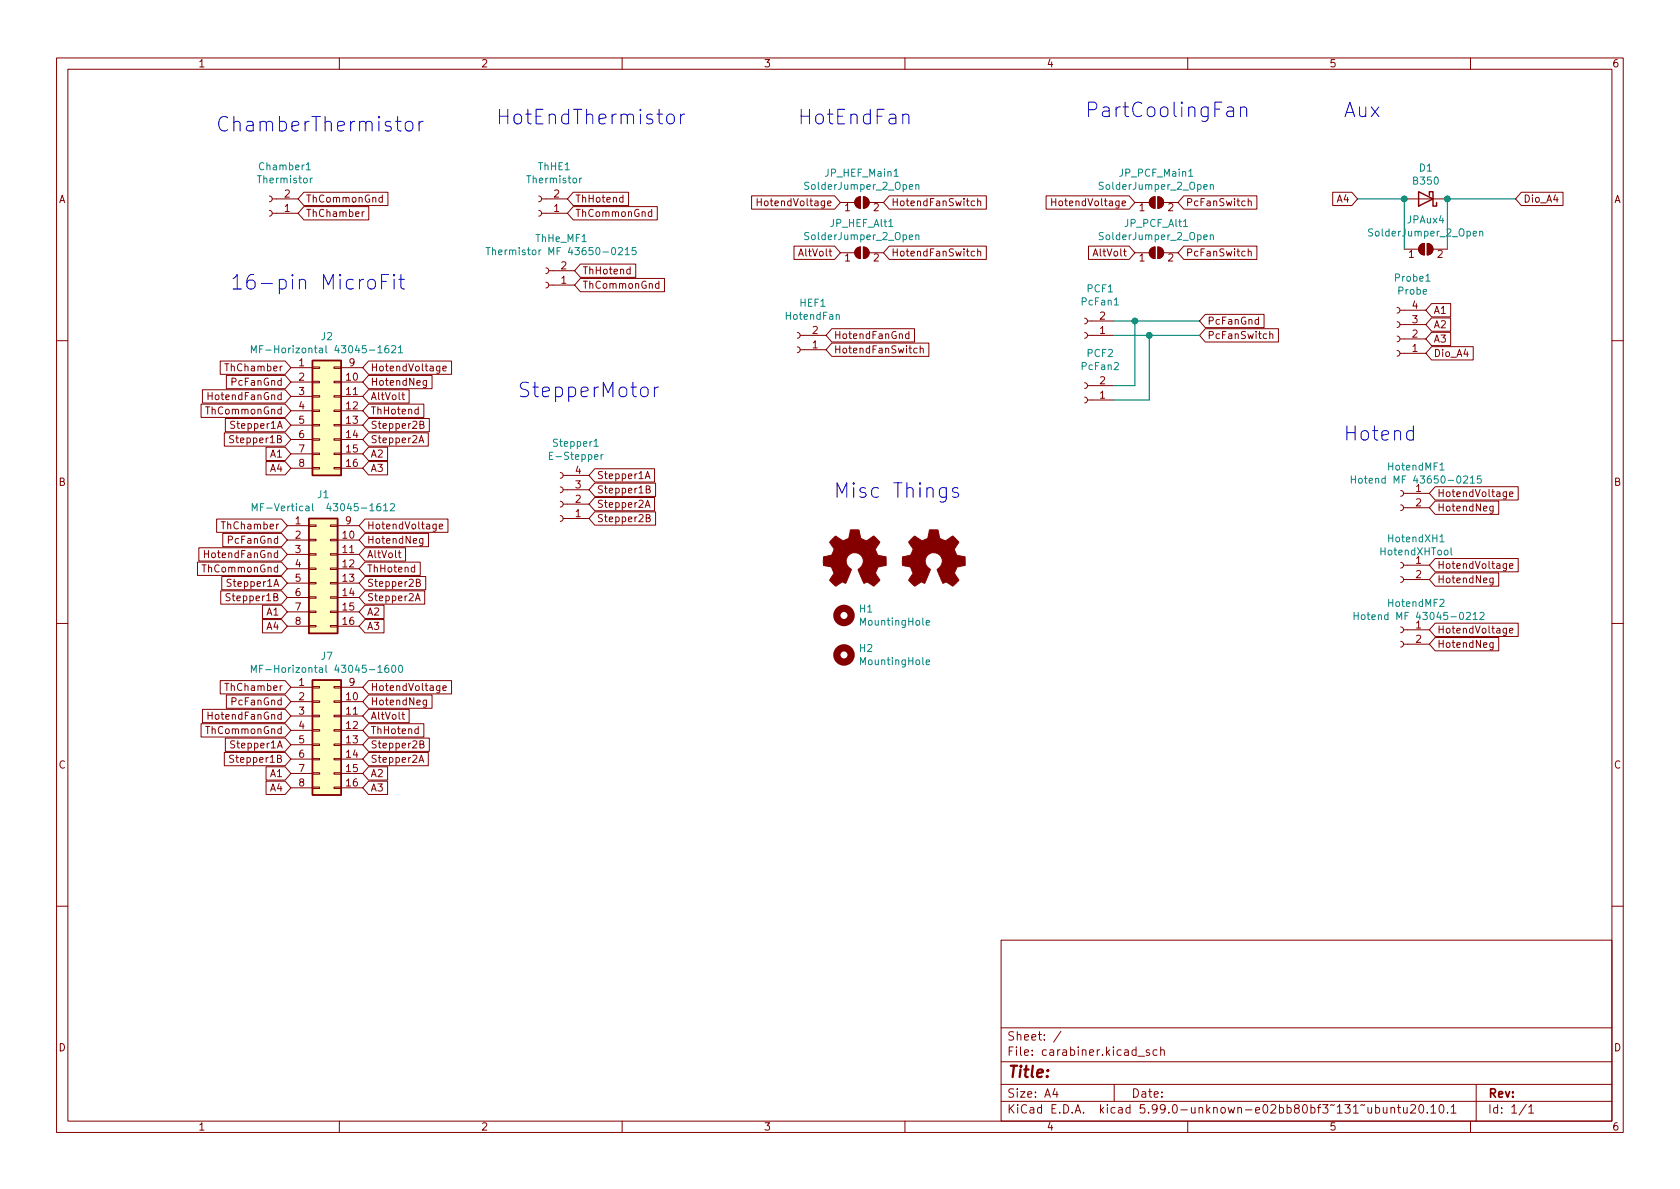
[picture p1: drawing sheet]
<svg xmlns="http://www.w3.org/2000/svg" width="297mm" height="210mm" viewBox="0 0 297 210" stroke-linecap="round" stroke-linejoin="round" font-family="sans-serif">
<g fill="none" stroke="#840000" stroke-width=".18">
<path d="M10 10.2h277v190.1h-277zM12 12.2h273v186.1h-273zM60 10.2v2M110 10.2v2M160 10.2v2M210 10.2v2M260 10.2v2M47.6 34.7l.4 .1 .1 .4-.1 .3-.4 .2M47.6 37.2l.4 .2 .1 .3-.1 .4-.4 .1M48.1 35.2h4.6M48.1 37.7h4.6M53.7 36.5h11.5v2.4h-11.5l-1-1.2z"/>
<path d="M53.7 34h14.9v2.3h-14.9l-1-1.1zM64 37.4v.9M64.4 37.4l-.4 .3M67.6 35l-.4-.1-.2 .2 .1 .6h.5M67.6 34.5v1.2M95.3 34.7l.3 .1 .2 .4-.2 .3-.3 .2M95.3 37.2l.3 .2 .2 .3-.2 .4-.3 .1M95.8 35.2h4.5M95.8 37.7h4.5M101.3 34h9.8v2.3h-9.8l-1-1.1zM101.3 36.5h14.9v2.4h-14.9l-1-1.2zM110.1 35l-.3-.1-.3 .2 .2 .6h.4"/>
<path d="M110.1 34.5v1.2M115.2 37.5l-.3-.1-.3 .3 .1 .5h.5M115.2 37v1.3M132.9 34.6h14.7l1 1.2-1 1.2h-14.7zM133.9 35.1v1.3M133.9 35.7h.7M148.6 35.8h2.5M151.4 35.1l.7-.3v2a1.02 1.02 0 0 1-.9-.6 1.02 1.02 0 0 1 .2-1.1zM152.7 34.8a1.02 1.02 0 0 1 1 1 1.02 1.02 0 0 1-1 1zM153.7 35.8h2.5M157.2 34.6h17.2v2.4h-17.2l-1-1.2zM172.3 35.6l-.3-.1-.3 .3 .1 .5h.5"/>
<path d="M172.9 35.7l.1-.2 .3 .1 .1 .8M172.9 35.1v1.3M185 34.6h14.6l1.1 1.2-1.1 1.2h-14.6zM185.9 35.7h.8M185.9 35.1v1.3M200.7 35.8h2.5M203.5 35.1l.7-.3v2a1.02 1.02 0 0 1-.9-.6 1.02 1.02 0 0 1 .2-1.1zM204.7 34.8a1.02 1.02 0 0 1 1 1 1.02 1.02 0 0 1-1 1zM205.7 35.8h2.6M209.3 34.6h12.9v2.4h-12.9l-1-1.2zM220.7 35.7l.2-.2 .3 .1v.8M220.7 35.1v1.3"/>
<path d="M235.6 34h3.4l1 1.2-1 1.1h-3.4zM248.3 35.2h7.6M269 34h7.4v2.3h-7.4l-1-1.1zM96.5 47.4l.4 .1 .1 .4-.1 .3-.4 .2M96.5 49.9l.4 .2 .1 .3-.1 .4-.4 .1M97 47.9h4.6M97 50.4h4.6M102.6 49.2h14.9v2.4h-14.9l-1-1.2zM102.6 46.7h9.8v2.3h-9.8l-1-1.1zM111.4 47.7l-.3-.1-.3 .2 .1 .6h.5M111.4 47.2v1.2M116.5 50.2l-.4-.1-.2 .3 .1 .5h.5"/>
<path d="M116.5 49.7v1.3M140.4 43.5h7.2l1 1.2-1 1.2h-7.2zM141 58.8l.3 .1 .2 .4-.2 .4-.3 .1M141.5 59.3h4.5M147.1 58.1h14.6v2.4h-14.6l-1.1-1.2zM148.6 44.7h2.5M151.4 44l.7-.3v2a1.02 1.02 0 0 1-.9-.6 1.02 1.02 0 0 1 .2-1.1zM152.7 43.7a1.02 1.02 0 0 1 1 1 1.02 1.02 0 0 1-1 1zM153.7 44.7h2.5M157.2 43.5h17.2v2.4h-17.2l-1-1.2zM160.7 59.1l-.4-.1-.2 .3 .1 .5h.5M160.7 58.6v1.3"/>
<path d="M172.3 44.5l-.3-.1-.3 .3 .1 .5h.5M172.9 44.5l.1-.1 .3 .1 .1 .8M172.9 44v1.3M191.8 56.3l.3 .1 .2 .4-.2 .3-.3 .2M191.8 58.8l.3 .1 .2 .4-.2 .4-.3 .1M192.3 59.3h4.5M192.3 56.8h4.5M192.5 43.5h7.1l1.1 1.2-1.1 1.2h-7.1zM200.7 44.7h2.5M203.5 44l.7-.3v2a1.02 1.02 0 0 1-.9-.6 1.02 1.02 0 0 1 .2-1.1zM204.7 43.7a1.02 1.02 0 0 1 1 1 1.02 1.02 0 0 1-1 1zM205.7 44.7h2.6"/>
<path d="M209.3 43.5h12.9v2.4h-12.9l-1-1.2zM213.1 58.1h12.9v2.4h-12.9l-1-1.2zM213.1 55.6h10.4v2.3h-10.4l-1-1.1zM220.7 44.5l.2-.1 .3 .1v.8M220.7 44v1.3M222.5 56.6l-.4-.1-.2 .2 .1 .6h.5M222.5 56.1v1.2M224.5 59.2l.2-.2 .3 .1 .1 .8M224.5 58.6v1.3M247 54.4l.4 .1 .1 .4-.1 .3-.4 .2M247 56.9l.4 .1 .1 .4-.1 .4-.4 .1M247 59.4l.4 .2 .1 .3-.1 .4-.4 .1"/>
<path d="M247.5 54.9h4.6M247.5 57.4h4.6M247.5 59.9h4.6M248.3 44.1h2.5M251.1 43.3l.7-.3v2.1a1.02 1.02 0 0 1-.9-.6 1.02 1.02 0 0 1 .2-1.2zM252.4 43a1.02 1.02 0 0 1 1 1.1 1.02 1.02 0 0 1-1 1zM253.1 58.8h3.4v2.3h-3.4l-1-1.2zM253.1 56.2h3.4v2.4h-3.4l-1-1.2zM253.1 53.7h3.4v2.3h-3.4l-1-1.1zM253.4 44.1h2.5M10 60.2h2M35.6 71.5h14.8l1 1.1-1 1.2h-14.8z"/>
<path d="M35.8 68.9h14.6l1 1.2-1 1.2h-14.6zM36.8 69.4v1.3M36.8 70h.7M38.9 63.8h11.5l1 1.2-1 1.2h-11.5zM39.7 76.5h10.7l1 1.2-1 1.2h-10.7zM39.8 74h10.6l1 1.2-1 1.2h-10.6zM40 66.4h10.4l1 1.2-1 1.1h-10.4zM41.3 77.1l-.5-.1-.1 .1v.4l.5 .2 .1 .4-.2 .2-.5-.1M47 79.1h3.4l1 1.2-1 1.1h-3.4zM51.4 65h3.8M51.4 67.6h3.8M51.4 70.1h3.8"/>
<path d="M51.4 72.6h3.8M51.4 75.2h3.8M51.4 77.7h3.8M55.2 77.6h1.3v.2h-1.3zM55.2 75.1h1.3v.2h-1.3zM55.2 72.5h1.3v.3h-1.3zM55.2 70h1.3v.2h-1.3zM55.2 67.4h1.3v.3h-1.3zM55.2 64.9h1.3v.2h-1.3zM59.1 77.6h1.2v.2h-1.2zM59.1 75.1h1.2v.2h-1.2zM59.1 72.5h1.2v.3h-1.2z"/>
<path d="M59.1 70h1.2v.2h-1.2zM59.1 67.4h1.2v.3h-1.2zM59.1 64.9h1.2v.2h-1.2zM60.3 65h3.8M60.3 67.6h3.8M60.3 70.1h3.8M60.3 72.6h3.8M60.3 75.2h3.8M60.3 77.7h3.8M65.2 68.9h7.1v2.4h-7.1l-1.1-1.2zM65.2 66.4h11.2v2.3h-11.2l-1.1-1.1zM65.2 63.8h14.6v2.4h-14.6l-1.1-1.2z"/>
<path d="M65.2 79.1h3.3v2.3h-3.3l-1.1-1.1zM65.2 76.5h10.5v2.4h-10.5l-1.1-1.2zM65.2 74h10.7v2.4h-10.7l-1.1-1.2zM65.2 71.5h9.7v2.3h-9.7l-1.1-1.2zM71 69.8h.5M71.2 69.4v1.1l.3 .2M74 72.4h-.4l-.3 .2 .2 .6h.5M74 71.9v1.3M74.1 78.3l.4-1.3 .4 1.3M74.2 77.9h.6M74.3 75.1l.5-.1 .1-.2v-.2l-.6-.1v1.3h.4l.2-.2 .1-.3-.3-.2M75.4 67.3v1l-.2 .3-.3-.1"/>
<path d="M75.4 67.3h-.4l-.2 .2 .1 .6h.5M77.8 64.7v1.1l-.3 .2h-.3M77.8 64.8l-.4-.1-.2 .3 .1 .5h.5M78.3 65.2l.6-.2-.1-.2-.3-.1-.2 .2 .1 .6h.4M141 61.3l.3 .2 .2 .3-.2 .4-.3 .2M141.5 61.8h4.5M147.1 60.7h17.1v2.3h-17.1l-1.1-1.2zM162.2 61.6h-.4l-.2 .2 .1 .6h.5M162.7 61.7l.2-.1h.3v.8M162.7 61.1v1.3M191.8 67.7l.3 .1 .2 .4-.2 .4-.3 .1M191.8 70.2l.3 .2 .2 .3-.2 .4-.3 .1"/>
<path d="M192.3 68.2h4.5M192.3 70.7h4.5M247 62l.4 .1 .1 .4-.1 .3-.4 .2M247.5 62.5h4.6M253.1 61.3h7.4v2.4h-7.4l-1-1.2zM285 60.2h2M34.9 99.4h14.9l1 1.2-1 1.2h-14.9zM35.2 96.9h14.6l1 1.1-1 1.2h-14.6zM36.1 97.3v1.3M36.1 97.9h.8M38.3 91.8h11.5l1 1.2-1 1.1h-11.5zM39.4 94.3h10.4l1 1.2-1 1.2h-10.4z"/>
<path d="M47 81.6h3.4l1 1.2-1 1.2h-3.4zM50.8 93h3.8M50.8 95.5h3.8M50.8 98h3.8M51.4 80.3h3.8M51.4 82.8h3.8M54.6 97.9h1.3v.3h-1.3zM54.6 95.4h1.3v.2h-1.3zM54.6 92.8h1.3v.3h-1.3zM55.2 82.7h1.3v.2h-1.3zM55.2 80.1h1.3v.3h-1.3zM58.4 97.9h1.3v.3h-1.3z"/>
<path d="M58.4 95.4h1.3v.2h-1.3zM58.4 92.8h1.3v.3h-1.3zM59.1 82.7h1.2v.2h-1.2zM59.1 80.1h1.2v.3h-1.2zM59.7 93h3.8M59.7 95.5h3.8M59.7 98h3.8M60.3 80.3h3.8M60.3 82.8h3.8M64.5 99.4h9.8v2.4h-9.8l-1-1.2zM64.5 91.8h14.7v2.3h-14.7l-1-1.1zM64.5 96.9h7.2v2.3h-7.2l-1-1.2z"/>
<path d="M64.5 94.3h11.3v2.4h-11.3l-1-1.2zM65.2 81.6h3.3v2.4h-3.3l-1.1-1.2zM70.4 97.8h.5M70.6 97.3v1.1l.3 .2M73.3 99.9v1.3M74.8 95.2v1.1l-.3 .2-.3-.1M74.8 95.3l-.4-.1-.2 .3 .1 .5h.5M77.1 92.7v1l-.2 .3-.3-.1M77.1 92.7h-.3l-.3 .2 .1 .6h.5M77.7 93.1l.6-.1-.1-.3h-.3l-.2 .2v.6h.5M99.1 83.6l.3 .1 .2 .4-.2 .3-.3 .2M99.1 86.1l.3 .1 .2 .4-.2 .4-.3 .1"/>
<path d="M99.1 88.6l.3 .2 .2 .3-.2 .4-.3 .2M99.1 91.2l.3 .1 .2 .4-.2 .3-.3 .2M99.6 84.1h4.5M99.6 86.6h4.5M99.6 89.1h4.5M99.6 91.7h4.5M105.2 90.5h10.7v2.4h-10.7l-1.1-1.2zM105.2 88h10.5v2.3h-10.5l-1.1-1.2zM105.2 85.4h10.7v2.4h-10.7l-1.1-1.2zM105.2 82.9h10.5v2.3h-10.5l-1.1-1.1zM114.1 89.7l.4-1.2 .4 1.2M114.1 84.6l.4-1.2 .4 1.2"/>
<path d="M114.2 89.4h.6M114.2 84.3h.6M114.3 91.6l.5-.1 .1-.1v-.3l-.6-.1v1.3h.4l.2-.2 .1-.3-.3-.2M114.3 86.5h.5l.1-.2v-.3l-.6-.1v1.3h.4l.2-.1 .1-.3-.3-.3M247.7 89.3l.3 .1 .2 .4-.2 .3-.3 .2M247.7 86.7l.3 .2 .2 .3-.2 .4-.3 .2M247.7 99.4l.3 .2 .2 .3-.2 .4-.3 .2M248.2 89.8h4.5M248.2 87.2h4.5M248.2 99.9h4.5M253.7 86.1h14.7v2.3h-14.7l-1-1.2zM253.7 98.8h14.7v2.3h-14.7l-1-1.2z"/>
<path d="M253.7 88.6h11.3v2.4h-11.3l-1-1.2zM264 89.5v1l-.2 .3-.3-.1M264 89.6l-.4-.1-.2 .3 .1 .5h.5M266.4 87v1l-.3 .2h-.3M266.4 87h-.4l-.2 .2 .1 .6h.5M266.4 99.7v1l-.3 .2h-.3M266.4 99.7h-.4l-.2 .2 .1 .6h.5M266.9 87.4l.6-.1-.1-.3h-.3l-.2 .2 .1 .6h.4M10 110.2h2M39 104.5h10.8l1 1.2-1 1.1h-10.8zM39.2 101.9h10.6l1 1.2-1 1.2h-10.6zM40.7 105h-.5l-.2 .1v.3l.6 .3 .1 .3-.3 .2h-.4"/>
<path d="M46.4 109.6h3.4l1 1.1-1 1.2h-3.4zM46.4 107h3.4l1 1.2-1 1.2h-3.4zM50.8 100.6h3.8M50.8 103.1h3.8M50.8 105.7h3.8M50.8 108.2h3.8M50.8 110.7h3.8M54.6 110.6h1.3v.3h-1.3zM54.6 108.1h1.3v.2h-1.3zM54.6 105.5h1.3v.3h-1.3zM54.6 103h1.3v.2h-1.3zM54.6 100.5h1.3v.2h-1.3z"/>
<path d="M58.4 110.6h1.3v.3h-1.3zM58.4 108.1h1.3v.2h-1.3zM58.4 105.5h1.3v.3h-1.3zM58.4 103h1.3v.2h-1.3zM58.4 100.5h1.3v.2h-1.3zM59.7 100.6h3.8M59.7 103.1h3.8M59.7 105.7h3.8M59.7 108.2h3.8M59.7 110.7h3.8M64.5 109.6h3.4v2.3h-3.4l-1-1.2zM64.5 107h3.4v2.4h-3.4l-1-1.2z"/>
<path d="M64.5 104.5h10.6v2.3h-10.6l-1-1.1zM64.5 101.9h10.8v2.4h-10.8l-1-1.2zM73.3 100.4l-.3-.1-.3 .2 .1 .6h.5M73.4 106.2l.5-1.2 .4 1.2M73.6 105.9h.6M73.6 103h.6l.1-.2-.1-.3-.6-.1v1.3h.5l.2-.1v-.3l-.3-.3M247.7 102l.3 .1 .2 .4-.2 .3-.3 .2M247.7 113.4l.3 .2 .2 .3-.2 .4-.3 .1M247.7 110.9l.3 .1 .2 .4-.2 .3-.3 .2M248.2 102.5h4.5M248.2 113.9h4.5M248.2 111.4h4.5"/>
<path d="M253.7 101.3h11.3v2.4h-11.3l-1-1.2zM253.7 110.2h14.7v2.3h-14.7l-1-1.1zM253.7 112.7h11.3v2.4h-11.3l-1-1.2zM264 102.2v1l-.2 .3-.3-.1M264 102.3l-.4-.1-.2 .3 .1 .5h.5M264 113.6v1.1l-.2 .2h-.3M264 113.7l-.4-.1-.2 .3 .1 .5h.5M266.4 111.1v1l-.3 .3-.3-.1M266.4 111.2l-.4-.1-.2 .2 .1 .6h.5M266.9 100.1l.6-.1-.1-.3h-.3l-.2 .2 .1 .6h.4M266.9 111.5l.6-.1-.1-.2-.3-.1-.2 .2 .1 .6h.4M285 110.2h2"/>
<path d="M35.6 128h14.8l1 1.2-1 1.1h-14.8zM35.8 125.4h14.6l1 1.2-1 1.2h-14.6zM36.8 125.9v1.3M36.8 126.5h.7M38.9 120.4h11.5l1 1.1-1 1.2h-11.5zM39.7 133.1h10.7l1 1.1-1 1.2h-10.7zM39.8 130.5h10.6l1 1.2-1 1.2h-10.6zM40 122.9h10.4l1 1.2-1 1.1h-10.4zM41.3 133.6l-.5-.1-.1 .2v.3l.5 .3 .1 .3-.2 .2-.5-.1M47 138.1h3.4l1 1.2-1 1.2h-3.4zM47 135.6h3.4l1 1.2-1 1.1h-3.4zM51.4 121.5h3.8"/>
<path d="M51.4 124.1h3.8M51.4 126.6h3.8M51.4 129.2h3.8M51.4 131.7h3.8M51.4 134.2h3.8M51.4 136.8h3.8M51.4 139.3h3.8M55.2 139.2h1.3v.2h-1.3zM55.2 136.6h1.3v.3h-1.3zM55.2 134.1h1.3v.3h-1.3zM55.2 131.6h1.3v.2h-1.3zM55.2 129h1.3v.3h-1.3z"/>
<path d="M55.2 126.5h1.3v.2h-1.3zM55.2 123.9h1.3v.3h-1.3zM55.2 121.4h1.3v.3h-1.3zM59.1 139.2h1.2v.2h-1.2zM59.1 136.6h1.2v.3h-1.2zM59.1 134.1h1.2v.3h-1.2zM59.1 131.6h1.2v.2h-1.2zM59.1 129h1.2v.3h-1.2zM59.1 126.5h1.2v.2h-1.2zM59.1 123.9h1.2v.3h-1.2zM59.1 121.4h1.2v.3h-1.2zM60.3 121.5h3.8"/>
<path d="M60.3 124.1h3.8M60.3 126.6h3.8M60.3 129.2h3.8M60.3 131.7h3.8M60.3 134.2h3.8M60.3 136.8h3.8M60.3 139.3h3.8M65.2 120.4h14.6v2.3h-14.6l-1.1-1.2zM65.2 122.9h11.2v2.3h-11.2l-1.1-1.1zM65.2 138.1h3.3v2.4h-3.3l-1.1-1.2zM65.2 135.6h3.3v2.3h-3.3l-1.1-1.1zM65.2 133.1h10.5v2.3h-10.5l-1.1-1.2z"/>
<path d="M65.2 130.5h10.7v2.4h-10.7l-1.1-1.2zM65.2 128h9.7v2.3h-9.7l-1.1-1.1zM65.2 125.4h7.1v2.4h-7.1l-1.1-1.2zM71 126.3h.5M71.2 125.9v1.1l.3 .2M74 128.9h-.4l-.3 .2 .2 .6h.5M74 128.5v1.2M74.1 134.8l.4-1.3 .4 1.3M74.2 134.4h.6M74.3 131.6l.5-.1 .1-.1v-.3l-.6-.1v1.3h.4l.2-.2 .1-.3-.3-.2M75.4 123.8v1l-.2 .3-.3-.1M75.4 123.9l-.4-.1-.2 .2 .1 .6h.5"/>
<path d="M77.8 121.3v1l-.3 .2h-.3M77.8 121.3h-.4l-.2 .2 .1 .5h.5M78.3 121.7l.6-.1-.1-.3h-.3l-.2 .1 .1 .6h.4M10 160.2h2M177 166.3h108v32h-108zM285 160.2h2M60 198.3v2M110 198.3v2M160 198.3v2M177 194.8h108M177 191.8h108M177 187.8h108"/>
<path d="M177 181.8h108M186.5 192.5l-.4 1h1M186.9 193v1M187.6 182.4l-1.3 1.9M197 191.8v3M201.2 186.8h1.2M203.2 185.7l-.3-.1-.3 .2 .1 .3 .5 .1v.4h-.6M204.6 185.7l-.5-.1-.2 .3v.4l.1 .3h.6M205.2 185.8l.2-.2 .4 .1 .1 .9M205.2 185.1v1.5M210 198.3v2M243.2 195.9l.4-.1 .3 .3v.4l-.1 .3h-.6"/>
<path d="M243.2 195.3v1.5M244.6 195.8v1h.4l.2-.1M245.2 195.8v1M245.9 196l.2-.2 .4 .1 .1 .9M245.9 195.8v1M247.1 195.8h.5M247.3 195.3v1.3l.3 .2M248.1 195.8l.1 1h.4l.2-.1M248.8 195.8v1M249.4 195.5l.6-.2 .2 .2 .1 .3-.9 1h.9M251.1 195.4l.1-.1a.81 .81 0 0 1 .6 .7 .81 .81 0 0 1-.3 .8h-.1a.81 .81 0 0 1-.6-.6 .81 .81 0 0 1 .3-.8zM252.4 196.7v.1"/>
<path d="M253 195.8l.4-.5v1.5M253 196.8h.9M254.7 195.4l.1-.1a.81 .81 0 0 1 .6 .7 .81 .81 0 0 1-.3 .8h-.2a.82 .82 0 0 1-.5-.6 .82 .82 0 0 1 .3-.8zM255.9 196.7v.1M256.6 195.8l.4-.5v1.5M256.6 196.8h.8M260 198.3v2M261 191.8v6.5M269.9 195.3l-1.3 1.9M270.3 195.8l.4-.5v1.5M270.3 196.8h.9"/>
</g>
<g fill="none" stroke="#840000" stroke-width="1.3">
<circle cx="149.2" cy="115.8" r="1.27"/>
<circle cx="149.2" cy="108.8" r="1.27"/>
</g>
<g fill="none" stroke="#008484" stroke-width=".18">
<path d="M54.1 30h.8M54.9 31.5v.8M55.2 31.5l-.3 .2M102.5 31.5v.8M102.9 31.5l-.4 .2M158.1 31.2h.7M161.9 32.8l.2-.2 .3 .1 .1 .8M161.9 32.6v.9M210.2 31.2h.7M214 32.8l.2-.2 .3 .1v.8M214 32.6v.9M85.9 43.8h.8"/>
<path d="M86.3 43.8v1.2M87.1 44.3l.2-.1 .3 .1v.7M87.1 43.8v1.2M110.5 44.1l.4-.3v1.2M110.5 45h.8M112.4 43.8h-.6v.6l.1-.1h.5l.1 .2-.1 .4-.2 .1-.4-.1M147.9 55.7l.1-.1 .3 .1 .1 .8M157.1 40.1h.8M161.9 41.7l.2-.2 .3 .1 .1 .8M161.9 41.5v.9M197 53.9h.7M209.2 40.1h.8"/>
<path d="M214 41.7l.2-.2 .3 .1v.8M214 41.5v.9M252.1 49.7h.7M261.6 41l.2-.1 .3 .1 .1 .7M261.6 40.9v.8M44.4 62.4v-1.3l.5 .9 .4-.9v1.3M45.9 61.7h.4M46.5 61.1h-.6v1.3M68.6 61.1l-.3 .1a.86 .86 0 0 0 0 1.2l.4-.1 .1-.5-.3-.2h-.2l-.3 .2M69.2 61.2l.5-.1 .3 .4-.8 .9h.8M70.5 61.5l.3-.4v1.3M70.5 62.4h.7"/>
<path d="M97.8 80h-.7v1.2h.7M105 78.9h.8M44.6 90.3v-1.2l.4 .9 .4-.9v1.2M46.1 89.7h.4M46.7 89.1h-.6v1.2M67.2 89.1h-.3a.86 .86 0 0 0 0 1.2l.4-.1v-.4l-.2-.3h-.2l-.3 .3M67.8 89.4l.4-.3v1.2M67.8 90.3h.7M69 89.2l.5-.1 .3 .3-.8 .9h.8M97.1 80.6h.5M106.3 80.4v.8M106.6 80.4l-.3 .2"/>
<path d="M238.9 84.2v1.2M238.9 84.8h.8M239.7 84.2v1.2M240.3 84.7l.1-.1 .4 .1 .1 .5-.2 .2h-.3l-.1-.1zM254.6 83.1h.7M254.6 95.8h.7M256.6 96.9v1l.1 .2M260 84.5l.3-.3v1.2M260 85.4h.7M261.9 84.2h-.7v.6l.2-.2 .4 .1 .1 .2v.4l-.2 .1-.5-.1M44.4 118.9v-1.3l.5 .9 .4-.9v1.3M45.9 118.2h.4"/>
<path d="M46.5 117.6h-.6v1.3M68.6 117.6l-.3 .1a.86 .86 0 0 0 0 1.2l.4-.1 .1-.4-.3-.3h-.2l-.3 .3M69.4 117.8l.1-.2a.68 .68 0 0 1 .5 .7 .68 .68 0 0 1-.5 .6l-.1-.1-.2-.4zM70.6 117.8l.2-.2a.68 .68 0 0 1 .4 .7 .68 .68 0 0 1-.4 .6l-.2-.1-.1-.4zM163.8 110.1l.6-.1-.1-.2-.4-.1-.1 .2v.6h.5M163.8 117.1l.6-.1-.1-.3h-.4l-.1 .2v.6h.5M239.4 108.3v1.3M239.4 108.9h.7M240.1 108.3v1.3M260.5 108.7l.3-.4v1.3M260.5 109.6h.7M261.7 108.4l.5-.1 .2 .4-.8 .9h.8"/>
</g>
<g fill="#840000" stroke="#840000" stroke-width=".18">
<path d="M161.2 95.3l.5-.5 .9 .6a.62 .62 0 0 0 1 0l.2-.1a1.62 1.62 0 0 0 .5-1.4l.1-.2h1.4l.2 .8a.74 .74 0 0 0 .7 .9l.5 .3 1.3-.9 1 1-.4 .7a.75 .75 0 0 0-.1 1.2l.2 .5 1.4 .3 .1 1.5-1.5 .2v.2a1.23 1.23 0 0 0-.3 1.2l.6 1-.1 .1-.9 1-.9-.6a.54 .54 0 0 0-.8 0l-1.1-2.3a2.33 2.33 0 0 0 .9-1.9 1.54 1.54 0 0 0-2.5-.8 1.54 1.54 0 0 0 .4 2.6l-1.1 2.4a.69 .69 0 0 0-1.1 .2l-.6 .4-1-1.1 .7-1.2-.2-.5a.71 .71 0 0 0-.9-.8l-.7-.2v-1.4l.4-.1a1.11 1.11 0 0 0 1.2-.7 .72 .72 0 0 0-.2-1.2l-.3-.6z"/>
<path d="M203.5 44l.7-.3v2a1.02 1.02 0 0 1-.9-.6 1.02 1.02 0 0 1 .2-1.1z"/>
<path d="M204.7 43.7a1.02 1.02 0 0 1 1 1 1.02 1.02 0 0 1-1 1z"/>
<path d="M151.4 35.1l.7-.3v2a1.02 1.02 0 0 1-.9-.6 1.02 1.02 0 0 1 .2-1.1z"/>
<path d="M152.7 34.8a1.02 1.02 0 0 1 1 1 1.02 1.02 0 0 1-1 1z"/>
<path d="M151.4 44l.7-.3v2a1.02 1.02 0 0 1-.9-.6 1.02 1.02 0 0 1 .2-1.1z"/>
<path d="M152.7 43.7a1.02 1.02 0 0 1 1 1 1.02 1.02 0 0 1-1 1z"/>
<path d="M203.5 35.1l.7-.3v2a1.02 1.02 0 0 1-.9-.6 1.02 1.02 0 0 1 .2-1.1z"/>
<path d="M204.7 34.8a1.02 1.02 0 0 1 1 1 1.02 1.02 0 0 1-1 1z"/>
<path d="M251.1 43.3l.7-.3v2.1a1.02 1.02 0 0 1-.9-.6 1.02 1.02 0 0 1 .2-1.2z"/>
<path d="M252.4 43a1.02 1.02 0 0 1 1 1.1 1.02 1.02 0 0 1-1 1z"/>
<path d="M147.2 95.3l.6-.5 .8 .6a.62 .62 0 0 0 1.1 0l.2-.1a1.62 1.62 0 0 0 .4-1.4l.1-.2h1.5l.1 .8a.74 .74 0 0 0 .7 .9l.5 .3 1.3-.9 1 1-.4 .7a.75 .75 0 0 0-.1 1.2l.2 .5 1.5 .3v1.5l-1.4 .2-.1 .2a1.23 1.23 0 0 0-.3 1.2l.7 1-.1 .1-1 1-.8-.6a.54 .54 0 0 0-.9 0l-1.1-2.3a2.33 2.33 0 0 0 .9-1.9 1.54 1.54 0 0 0-2.5-.8 1.54 1.54 0 0 0 .4 2.6l-1 2.4a.69 .69 0 0 0-1.1 .2l-.6 .4-1.1-1.1 .8-1.2-.3-.5a.71 .71 0 0 0-.9-.8l-.7-.2v-1.4l.4-.1a1.11 1.11 0 0 0 1.3-.7 .72 .72 0 0 0-.2-1.2l-.4-.6z"/>
</g>
<g fill="#ffffc2" stroke="#ffffc2" stroke-width=".18">
<path d="M55.2 63.7h5.1v20.4h-5.1z"/>
<path d="M55.2 120.3h5.1v20.3h-5.1z"/>
<path d="M54.6 91.7h5.1v20.3h-5.1z"/>
</g>
<path d="M250.8 33.9l2.6 1.3-2.6 1.2zM252.7 34.5v-.6h.7v2.5h.6v-.6M55.2 63.7h5.1v20.4h-5.1zM54.6 91.7h5.1v20.3h-5.1zM55.2 120.3h5.1v20.3h-5.1z" fill="none" stroke="#840000" stroke-width=".25"/>
<g fill="none" stroke="#0000c2" stroke-width=".18">
<path d="M217 19l.3-.1 .7 .1 .1 .3v1.3M218.1 19.5l-.8 .1a.5 .5 0 0 0-.4 .5 .5 .5 0 0 0 .4 .5l.8-.1M219.3 19.2a.64 .64 0 0 1 1.1 .1v1.3M219.3 18.9v1.7M71.8 21.7a.7 .7 0 0 1 .7-.3 .7 .7 0 0 1 .5 .5v.8a.7 .7 0 0 1-.7 .5 .7 .7 0 0 1-.7-.5v-.8zM74.1 21.5v1.7M74.8 21.5a.65 .65 0 0 0-.7 .4M118.1 20.3a.7 .7 0 0 1 1.1 .4v.7a.7 .7 0 0 1-.6 .5 .7 .7 0 0 1-.7-.5v-.7zM120.3 20.2v1.7M121.1 20.2a.65 .65 0 0 0-.8 .5M159.6 20.4a.64 .64 0 0 1 1.1 .2v1.3M65.3 49.5a.7 .7 0 0 1 1.1 .4v.7a.7 .7 0 0 1-.7 .5 .7 .7 0 0 1-.7-.5v-.7z"/>
<path d="M67.5 49.8h.8M68.7 48.5h-1.2v2.6M69.7 48.5l-.2 .2 .2 .1 .1-.1-.1-.2v.3M69.7 49.4v1.7M70.5 49.4h1M70.9 48.5v2.2l.1 .3 .5 .1M113.4 68.7a.7 .7 0 0 1 .7-.3 .7 .7 0 0 1 .5 .5v.8a.7 .7 0 0 1-.7 .5 .7 .7 0 0 1-.6-.5v-.8zM115.7 68.4v1.8M116.4 68.4a.65 .65 0 0 0-.7 .5M249.9 76.3l-.7-.1-.5 .4v.7l.2 .4 .3 .1 .7-.1M249.9 75.3v2.5M169.4 86.3l-.6-.1-.4 .4 .1 .4 .9 .2 .1 .2-.1 .4-.3 .1-.7-.1"/>
</g>
<path d="M240 35.2h8.3v8.9M268 35.2h-12.1v8.9M196.8 56.8h15.3M196.8 59.3h15.3M200.7 56.8v11.4h-3.9M203.2 59.3v11.4h-6.4" fill="none" stroke="#008400" stroke-width=".18"/>
<g fill="#008400" stroke="#008400" stroke-width=".18">
<circle cx="200.7" cy="56.8" r=".51"/>
<circle cx="203.2" cy="59.3" r=".51"/>
<circle cx="255.9" cy="35.2" r=".51"/>
<circle cx="248.3" cy="35.2" r=".51"/>
</g>
<g font-size="3.6" fill="#0000c2">
<text x="38.1" y="23.3">ChamberThermistor</text>
<text x="87.6" y="22">HotEndThermistor</text>
<text x="141" y="22">HotEndFan</text>
<text x="191.8" y="20.7">PartCoolingFan</text>
<text x="237.5" y="20.7">Aux</text>
<text x="40.6" y="51.2">16-pin MicroFit</text>
<text x="91.4" y="70.3">StepperMotor</text>
<text x="147.3" y="88.1">Misc Things</text>
</g>
<text font-size="3.5" fill="#0000c2" x="237.5" y="77.9">Hotend</text>
<text font-size="2.8" fill="#840000" x="178" y="190.6">Title:</text>
<g font-size="2.1" fill="#840000">
<text x="178" y="184">Sheet: /</text>
<text x="178" y="186.7">File: carabiner.kicad_sch</text>
<text x="178" y="196.9">KiCad E.D.A. kicad 5.99.0-unknown-e02bb80bf3~131~ubuntu20.10.1</text>
<text x="178" y="194.1">Size: A4</text>
<text x="200" y="194.1">Date:</text>
<text x="263" y="194.1">Rev:</text>
<text x="263" y="196.9">Id: 1/1</text>
</g>
<g font-size="1.8" fill="#840000">
<text x="35" y="11.9">1</text>
<text x="85" y="11.9">2</text>
<text x="135" y="11.9">3</text>
<text x="185" y="11.9">4</text>
<text x="235" y="11.9">5</text>
<text x="285" y="11.9">6</text>
<text x="10.3" y="35.9">A</text>
<text x="50.3" y="34.9">2</text>
<text x="54" y="35.8">ThCommonGnd</text>
<text x="97.9" y="34.9">2</text>
<text x="101.7" y="35.8">ThHotend</text>
<text x="236.4" y="35.8">A4</text>
<text x="269.3" y="35.8">Dio_A4</text>
<text x="285.3" y="35.9">A</text>
<text x="50.3" y="37.5">1</text>
<text x="54" y="38.3">ThChamber</text>
<text x="97.9" y="37.5">1</text>
<text x="101.7" y="38.3">ThCommonGnd</text>
<text x="134.8" y="36.4">HotendVoltage</text>
<text x="149.4" y="37.3">1</text>
<text x="154.4" y="37.3">2</text>
<text x="157.5" y="36.4">HotendFanSwitch</text>
<text x="186.8" y="36.4">HotendVoltage</text>
<text x="201.4" y="37.3">1</text>
<text x="206.5" y="37.3">2</text>
<text x="209.6" y="36.4">PcFanSwitch</text>
<text x="99.2" y="47.6">2</text>
<text x="141.6" y="45.3">AltVolt</text>
<text x="149.4" y="46.2">1</text>
<text x="154.4" y="46.2">2</text>
<text x="157.5" y="45.3">HotendFanSwitch</text>
<text x="193.6" y="45.3">AltVolt</text>
<text x="201.4" y="46.2">1</text>
<text x="206.5" y="46.2">2</text>
<text x="209.6" y="45.3">PcFanSwitch</text>
<text x="249.1" y="45.6">1</text>
<text x="254.1" y="45.6">2</text>
<text x="99.2" y="50.2">1</text>
<text x="102.9" y="51">ThCommonGnd</text>
<text x="102.9" y="48.5">ThHotend</text>
<text x="143.7" y="59">2</text>
<text x="147.4" y="59.9">HotendFanGnd</text>
<text x="194.5" y="59">1</text>
<text x="194.5" y="56.5">2</text>
<text x="213.4" y="59.9">PcFanSwitch</text>
<text x="213.4" y="57.4">PcFanGnd</text>
<text x="249.7" y="59.7">2</text>
<text x="249.7" y="57.1">3</text>
<text x="249.7" y="54.6">4</text>
<text x="253.4" y="58">A2</text>
<text x="253.4" y="55.5">A1</text>
<text x="40.3" y="65.7">ThChamber</text>
<text x="52.8" y="64.8">1</text>
<text x="61.7" y="64.8">9</text>
<text x="65.5" y="65.7">HotendVoltage</text>
<text x="143.7" y="61.6">1</text>
<text x="147.4" y="62.5">HotendFanSwitch</text>
<text x="249.7" y="62.2">1</text>
<text x="253.4" y="60.6">A3</text>
<text x="253.4" y="63.1">Dio_A4</text>
<text x="37.3" y="70.7">HotendFanGnd</text>
<text x="41.3" y="68.2">PcFanGnd</text>
<text x="52.8" y="67.3">2</text>
<text x="52.8" y="69.8">3</text>
<text x="61.2" y="67.3">10</text>
<text x="61.2" y="69.8">11</text>
<text x="65.5" y="70.7">AltVolt</text>
<text x="65.5" y="68.2">HotendNeg</text>
<text x="194.5" y="70.5">1</text>
<text x="194.5" y="67.9">2</text>
<text x="36.7" y="73.3">ThCommonGnd</text>
<text x="41.3" y="75.8">Stepper1A</text>
<text x="52.8" y="72.4">4</text>
<text x="52.8" y="74.9">5</text>
<text x="52.8" y="77.5">6</text>
<text x="61.2" y="72.4">12</text>
<text x="61.2" y="74.9">13</text>
<text x="61.2" y="77.5">14</text>
<text x="65.5" y="75.8">Stepper2B</text>
<text x="65.5" y="73.3">ThHotend</text>
<text x="41.3" y="78.4">Stepper1B</text>
<text x="47.8" y="80.9">A1</text>
<text x="47.8" y="83.4">A4</text>
<text x="52.8" y="80">7</text>
<text x="52.8" y="82.5">8</text>
<text x="61.2" y="80">15</text>
<text x="61.2" y="82.5">16</text>
<text x="65.5" y="83.4">A3</text>
<text x="65.5" y="80.9">A2</text>
<text x="65.5" y="78.4">Stepper2A</text>
<text x="101.7" y="83.8">4</text>
<text x="10.3" y="85.9">B</text>
<text x="101.7" y="88.9">2</text>
<text x="101.7" y="86.4">3</text>
<text x="105.5" y="89.8">Stepper2A</text>
<text x="105.5" y="87.2">Stepper1B</text>
<text x="105.5" y="84.7">Stepper1A</text>
<text x="250.3" y="87">1</text>
<text x="250.3" y="89.5">2</text>
<text x="254.1" y="87.9">HotendVoltage</text>
<text x="285.3" y="85.9">B</text>
<text x="39.6" y="93.6">ThChamber</text>
<text x="52.2" y="92.7">1</text>
<text x="52.2" y="95.2">2</text>
<text x="60.6" y="95.2">10</text>
<text x="61.1" y="92.7">9</text>
<text x="64.8" y="93.6">HotendVoltage</text>
<text x="101.7" y="91.4">1</text>
<text x="105.5" y="92.3">Stepper2B</text>
<text x="254.1" y="90.4">HotendNeg</text>
<text x="36.1" y="101.2">ThCommonGnd</text>
<text x="36.7" y="98.7">HotendFanGnd</text>
<text x="40.6" y="96.1">PcFanGnd</text>
<text x="52.2" y="97.8">3</text>
<text x="52.2" y="100.3">4</text>
<text x="60.6" y="97.8">11</text>
<text x="60.6" y="100.3">12</text>
<text x="64.8" y="101.2">ThHotend</text>
<text x="64.8" y="98.7">AltVolt</text>
<text x="64.8" y="96.1">HotendNeg</text>
<text x="250.3" y="99.7">1</text>
<text x="254.1" y="100.6">HotendVoltage</text>
<text x="40.6" y="103.8">Stepper1A</text>
<text x="40.6" y="106.3">Stepper1B</text>
<text x="52.2" y="102.9">5</text>
<text x="52.2" y="105.4">6</text>
<text x="52.2" y="107.9">7</text>
<text x="60.6" y="102.9">13</text>
<text x="60.6" y="105.4">14</text>
<text x="60.6" y="107.9">15</text>
<text x="64.8" y="106.3">Stepper2A</text>
<text x="64.8" y="103.8">Stepper2B</text>
<text x="250.3" y="102.2">2</text>
<text x="254.1" y="103.1">HotendNeg</text>
<text x="47.2" y="111.4">A4</text>
<text x="47.2" y="108.8">A1</text>
<text x="52.2" y="110.5">8</text>
<text x="60.6" y="110.5">16</text>
<text x="64.8" y="111.4">A3</text>
<text x="64.8" y="108.8">A2</text>
<text x="250.3" y="111.1">1</text>
<text x="250.3" y="113.7">2</text>
<text x="254.1" y="112">HotendVoltage</text>
<text x="254.1" y="114.5">HotendNeg</text>
<text x="40.3" y="122.2">ThChamber</text>
<text x="41.3" y="124.7">PcFanGnd</text>
<text x="52.8" y="121.3">1</text>
<text x="52.8" y="123.8">2</text>
<text x="61.2" y="123.8">10</text>
<text x="61.7" y="121.3">9</text>
<text x="65.5" y="122.2">HotendVoltage</text>
<text x="65.5" y="124.7">HotendNeg</text>
<text x="36.7" y="129.8">ThCommonGnd</text>
<text x="37.3" y="127.2">HotendFanGnd</text>
<text x="52.8" y="126.4">3</text>
<text x="52.8" y="128.9">4</text>
<text x="52.8" y="131.4">5</text>
<text x="61.2" y="126.4">11</text>
<text x="61.2" y="128.9">12</text>
<text x="61.2" y="131.4">13</text>
<text x="65.5" y="129.8">ThHotend</text>
<text x="65.5" y="127.2">AltVolt</text>
<text x="10.3" y="135.9">C</text>
<text x="41.3" y="134.9">Stepper1B</text>
<text x="41.3" y="132.3">Stepper1A</text>
<text x="47.8" y="137.4">A1</text>
<text x="52.8" y="134">6</text>
<text x="52.8" y="136.5">7</text>
<text x="61.2" y="134">14</text>
<text x="61.2" y="136.5">15</text>
<text x="65.5" y="137.4">A2</text>
<text x="65.5" y="134.9">Stepper2A</text>
<text x="65.5" y="132.3">Stepper2B</text>
<text x="285.3" y="135.9">C</text>
<text x="47.8" y="139.9">A4</text>
<text x="52.8" y="139.1">8</text>
<text x="61.2" y="139.1">16</text>
<text x="65.5" y="139.9">A3</text>
<text x="10.3" y="185.9">D</text>
<text x="285.3" y="185.9">D</text>
<text x="35" y="199.9">1</text>
<text x="85" y="199.9">2</text>
<text x="135" y="199.9">3</text>
<text x="185" y="199.9">4</text>
<text x="235" y="199.9">5</text>
<text x="285" y="199.9">6</text>
</g>
<g font-size="1.8" fill="#008484">
<text x="45.7" y="32.4">Thermistor</text>
<text x="46" y="30.1">Chamber1</text>
<text x="93.4" y="32.4">Thermistor</text>
<text x="95.2" y="30.1">ThHE1</text>
<text x="142.7" y="33.5">SolderJumper_2_Open</text>
<text x="146.1" y="31.2">JP_HEF_Main1</text>
<text x="194.8" y="33.5">SolderJumper_2_Open</text>
<text x="198.1" y="31.2">JP_PCF_Main1</text>
<text x="250" y="32.6">B350</text>
<text x="251" y="30.3">D1</text>
<text x="146.9" y="40.1">JP_HEF_Alt1</text>
<text x="199" y="40.1">JP_PCF_Alt1</text>
<text x="242.4" y="41.8">SolderJumper_2_Open</text>
<text x="248.9" y="39.5">JPAux4</text>
<text x="88.2" y="45.1">Thermistor MF 43650-0215</text>
<text x="94.8" y="42.8">ThHe_MF1</text>
<text x="142.7" y="42.4">SolderJumper_2_Open</text>
<text x="194.8" y="42.4">SolderJumper_2_Open</text>
<text x="191.4" y="54">PcFan1</text>
<text x="192.3" y="51.7">PCF1</text>
<text x="246.8" y="49.8">Probe1</text>
<text x="247.3" y="52.1">Probe</text>
<text x="139.1" y="56.5">HotendFan</text>
<text x="141.5" y="54.2">HEF1</text>
<text x="46.9" y="62.5">MF-Horizontal 43045-1621</text>
<text x="56.8" y="60.1">J2</text>
<text x="191.4" y="65.4">PcFan2</text>
<text x="192.3" y="63.1">PCF2</text>
<text x="97.6" y="81.3">E-Stepper</text>
<text x="98" y="79">Stepper1</text>
<text x="245.6" y="83.2">HotendMF1</text>
<text x="56.2" y="88.1">J1</text>
<text x="240.9" y="85.5">Hotend MF 43650-0215</text>
<text x="47.2" y="90.4">MF-Vertical 43045-1612</text>
<text x="245.6" y="95.9">HotendXH1</text>
<text x="244.3" y="98.2">HotendXHTool</text>
<text x="245.6" y="107.3">HotendMF2</text>
<text x="152" y="108.3">H1</text>
<text x="152.3" y="110.6">MountingHole</text>
<text x="241.1" y="109.6">Hotend MF 43045-0212</text>
<text x="46.9" y="119">MF-Horizontal 43045-1600</text>
<text x="56.8" y="116.7">J7</text>
<text x="152" y="115.3">H2</text>
<text x="152.3" y="117.6">MountingHole</text>
</g>
</svg>
